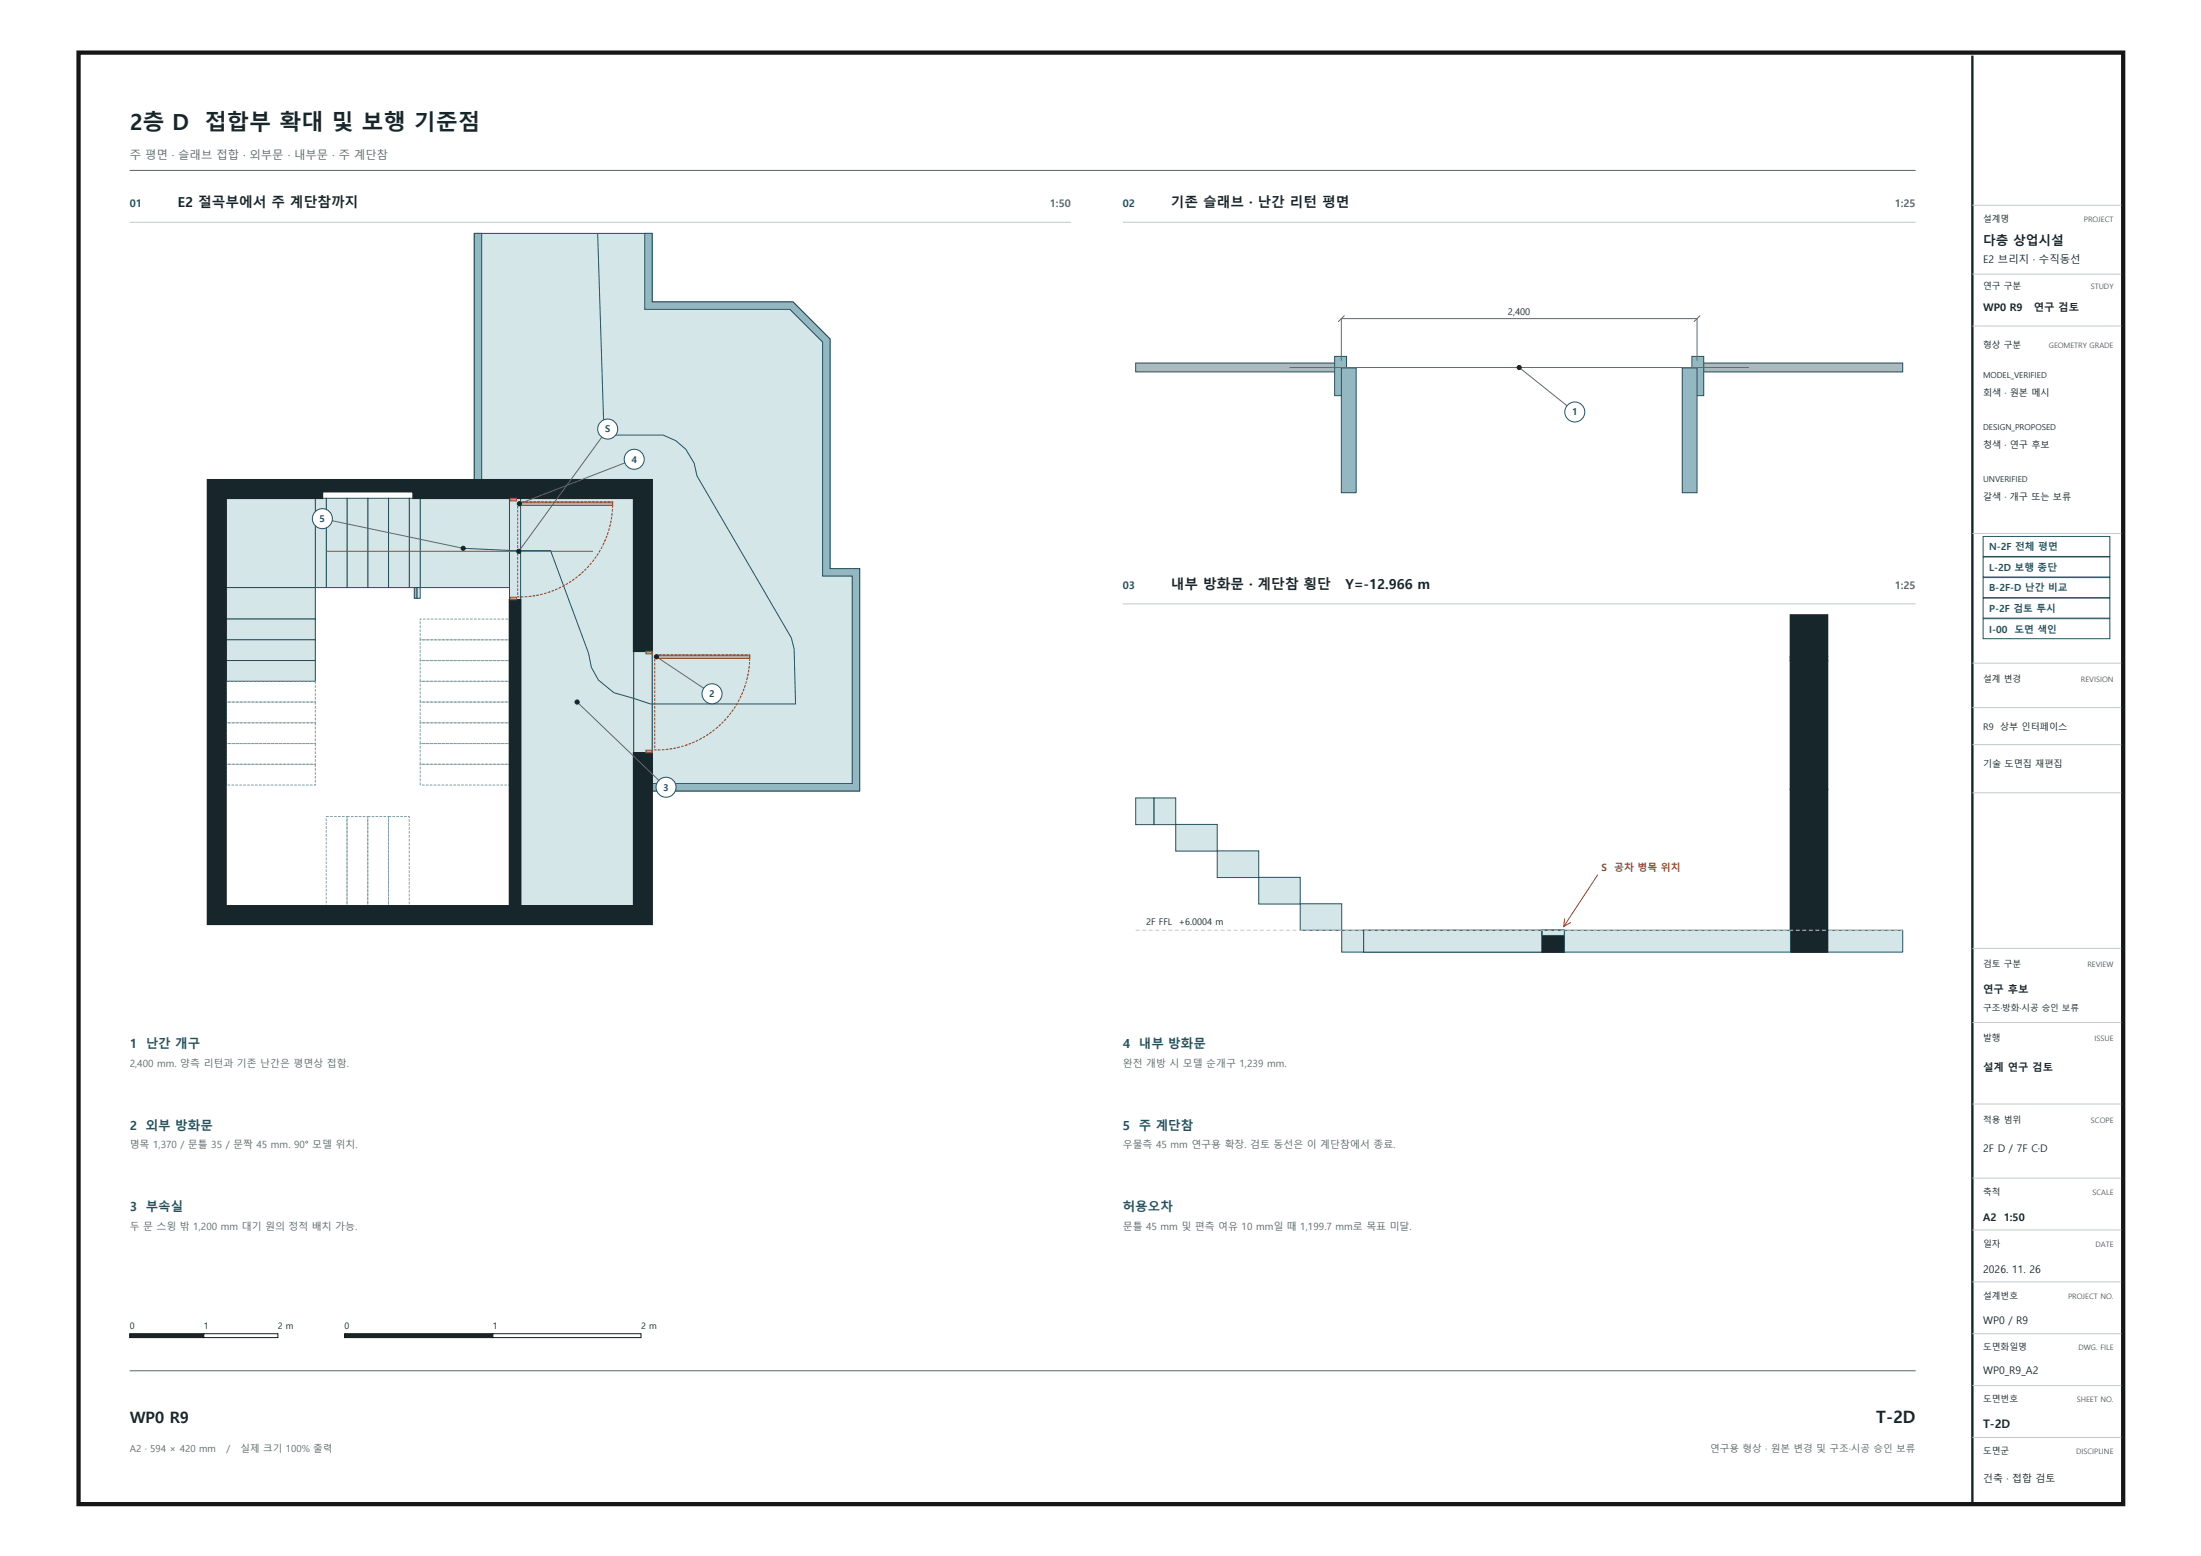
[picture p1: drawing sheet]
<svg xmlns="http://www.w3.org/2000/svg" width="594mm" height="420mm" viewBox="0 0 594 420" stroke-linecap="round" stroke-linejoin="round" font-family="sans-serif">
<path d="M21.2 14.2h551.8v391.8h-551.8z" fill="none" stroke="#161616" stroke-width="1.2" stroke-linecap="butt"/>
<path d="M532.3 15v390.5" fill="none" stroke="#17262b" stroke-width=".65" stroke-linecap="butt"/>
<g fill="none" stroke="#c2c9c9" stroke-width=".27">
<path d="M532.3 55.4h40.2M532.3 74h40.2M532.3 88h40.2M532.3 144h40.2M532.3 179h40.2M532.3 191h40.2M532.3 201h40.2M532.3 214h40.2M532.3 256h40.2M532.3 276h40.2M532.3 298h40.2M532.3 318h40.2"/>
<path d="M532.3 332h40.2M532.3 346h40.2M532.3 360h40.2M532.3 374h40.2M532.3 388h40.2"/>
</g>
<path d="M35 46h482M35 370h482" fill="none" stroke="#5e696b" stroke-width=".28"/>
<g fill="#fff" stroke="#264f5c" stroke-width=".27">
<path d="M535.2 144.8h34.2v5.4h-34.2z"/>
<path d="M535.2 150.4h34.2v5.4h-34.2z"/>
<path d="M535.2 155.9h34.2v5.4h-34.2z"/>
<path d="M535.2 161.5h34.2v5.4h-34.2z"/>
<path d="M535.2 167h34.2v5.4h-34.2z"/>
</g>
<path d="M35 60h254" fill="none" stroke="#c2c9c9" stroke-width=".27"/>
<g fill="#d4e6e8" stroke="#264f5c" stroke-width=".27">
<path d="M113.4 134.5h24.1v24.1h-24.1z" fill-rule="evenodd"/>
<path d="M110.4 134.5h3v24.1h-3z" fill-rule="evenodd"/>
<path d="M112.5 158.6h.9v2.9h-.9z" fill-rule="evenodd"/>
<path d="M128 63h48v18.5h38l10 10v62h8v60h-56v-84h-48z" fill-rule="evenodd"/>
<path d="M171 175.8h5v27.4h-5z" fill-rule="evenodd"/>
<path d="M137.5 134.5h3v27.4h-3z" fill-rule="evenodd"/>
<path d="M140.5 134.5h30.5v110h-30.5z" fill-rule="evenodd"/>
<path d="M104.8 134.5h5.6v24.1h-5.6z" fill-rule="evenodd"/>
<path d="M99.3 134.5h5.5v24.1h-5.5z" fill-rule="evenodd"/>
<path d="M93.7 134.5h5.6v24.1h-5.6z" fill-rule="evenodd"/>
<path d="M88 134.5h5.7v24.1h-5.7z" fill-rule="evenodd"/>
<path d="M85.1 134.5h2.9v24.1h-2.9z" fill-rule="evenodd"/>
<path d="M61 134.5h24.1v24.1h-24.1z" fill-rule="evenodd"/>
<path d="M61 158.6h24.1v8.5h-24.1z" fill-rule="evenodd"/>
<path d="M61 167.1h24.1v5.6h-24.1z" fill-rule="evenodd"/>
</g>
<g fill="#94b8c2" stroke="#264f5c" stroke-width=".27">
<path d="M111.8 158.6h.7v2.9h-.7z" fill-rule="evenodd"/>
<path d="M174 63h2v18.5h38l10 10v62h8v60h-55.9v-2h53.9v-56h-8v-63.2l-8.8-8.8h-39.2z" fill-rule="evenodd"/>
<path d="M128 63h2v66.4h-2z" fill-rule="evenodd"/>
</g>
<g fill="#d4e6e8" stroke="#264f5c" stroke-width=".27">
<path d="M61 172.7h24.1v5.6h-24.1z" fill-rule="evenodd"/>
<path d="M61 178.3h24.1v5.6h-24.1z" fill-rule="evenodd"/>
</g>
<g fill="none" stroke="#809ea6" stroke-width=".27" stroke-dasharray=".7 .4" stroke-linecap="butt">
<path d="M113.4 178.3v-5.6h24.1v5.6h-24.1M113.4 172.7v-5.6h24.1v5.6h-24.1M85.1 183.9v5.6h-24.1v-5.6h24.1M85.1 189.5v5.6h-24.1v-5.6h24.1M85.1 195.1v5.6h-24.1v-5.6h24.1M113.4 195.1v-5.6h24.1v5.6h-24.1M113.4 189.5v-5.6h24.1v5.6h-24.1M113.4 183.9v-5.6h24.1v5.6h-24.1M85.1 200.7v5.6h-24.1v-5.6h24.1M85.1 206.3v5.6h-24.1v-5.6h24.1M113.4 211.9v-5.6h24.1v5.6h-24.1M113.4 206.3v-5.6h24.1v5.6h-24.1"/>
<path d="M113.4 200.7v-5.6h24.1v5.6h-24.1M88 220.4h5.7v24.1h-5.7v-24.1M93.7 220.4h5.6v24.1h-5.6v-24.1M99.3 220.4h5.5v24.1h-5.5v-24.1M104.8 220.4h5.6v24.1h-5.6v-24.1"/>
</g>
<path d="M56 129.5h120v46.3h-5v-41.3h-59.5v-1.8h-24.5v1.8h-26v110h110v-41.3h5v46.3h-120z" fill-rule="evenodd" fill="#17262b" stroke="#17262b" stroke-width=".42"/>
<g fill="#c9ab96" stroke="#914a2e" stroke-width=".27">
<path d="M174.3 175.8h1.7v.7h-1.7z" fill-rule="evenodd"/>
<path d="M174.3 202.5h1.7v.7h-1.7z" fill-rule="evenodd"/>
<path d="M177.2 176.8h25.1v.9h-25.1z" fill-rule="evenodd"/>
</g>
<path d="M137.5 161.9h3v82.6h-3z" fill-rule="evenodd" fill="#17262b" stroke="#17262b" stroke-width=".42"/>
<g fill="#c9ab96" stroke="#914a2e" stroke-width=".27">
<path d="M137.7 134.5h1.7v.7h-1.7z" fill-rule="evenodd"/>
<path d="M137.7 161.2h1.7v.7h-1.7z" fill-rule="evenodd"/>
<path d="M140.2 135.5h25.1v.9h-25.1z" fill-rule="evenodd"/>
</g>
<path d="M161.3 63l1.7 54.4h16a12.4 12.4 0 0 1 9.1 11.1l25.5 43.7 .7 3 .4 14.8h-39.1l-9.9-3-4.2-3.4-1.9-3.5-.8-3.8-10.2-27.7h-10.7l-12.9-.6" fill="none" stroke="#0d616e" stroke-width=".27"/>
<path d="M140.2 136v-.5h25.1l-.1 2.7-.3 2.6-.7 2.5-.9 2.5-2 3.9-1.6 2.1-1.7 2-2 1.7-2.1 1.6-2.3 1.3-2.4 1.1-2.5 .8-2.6 .5-4.4 .3v-25.1h.5M177.2 177.3v-.5h25.1l-.1 2.7-.3 2.6-.7 2.5-.9 2.5-2 3.9-1.6 2.1-1.7 2-2 1.7-2.1 1.6-2.3 1.3-2.4 1.1-2.5 .8-2.6 .5-4.4 .3v-25.1h.5" fill="none" stroke="#9c4729" stroke-width=".27" stroke-dasharray=".7 .4" stroke-linecap="butt"/>
<path d="M177.2 177.3l15 10" fill="none" stroke="#5e696b" stroke-width=".27"/>
<circle cx="177.2" cy="177.3" r=".56" fill="#17262b" stroke="#17262b" stroke-width=".27"/>
<circle cx="192.2" cy="187.3" r="2.7" fill="#fff" stroke="#264f5c" stroke-width=".27"/>
<path d="M155.8 189.5l23.9 23" fill="none" stroke="#5e696b" stroke-width=".27"/>
<circle cx="155.8" cy="189.5" r=".56" fill="#17262b" stroke="#17262b" stroke-width=".27"/>
<circle cx="179.8" cy="212.5" r="2.7" fill="#fff" stroke="#264f5c" stroke-width=".27"/>
<path d="M171.2 124l-31 12" fill="none" stroke="#5e696b" stroke-width=".27"/>
<circle cx="140.2" cy="136" r=".56" fill="#17262b" stroke="#17262b" stroke-width=".27"/>
<circle cx="171.2" cy="124" r="2.7" fill="#fff" stroke="#264f5c" stroke-width=".27"/>
<path d="M87 140l38 8" fill="none" stroke="#5e696b" stroke-width=".27"/>
<circle cx="125" cy="148" r=".56" fill="#17262b" stroke="#17262b" stroke-width=".27"/>
<circle cx="87" cy="140" r="2.7" fill="#fff" stroke="#264f5c" stroke-width=".27"/>
<path d="M303 60h214" fill="none" stroke="#c2c9c9" stroke-width=".27"/>
<g fill="#abbabd" stroke="#264f5c" stroke-width=".27">
<path d="M458 98h55.5v2.4h-55.5z" fill-rule="evenodd"/>
<path d="M306.5 98h55.5v2.4h-55.5z" fill-rule="evenodd"/>
</g>
<g fill="#94b8c2" stroke="#264f5c" stroke-width=".27">
<path d="M360.2 96.2h3.2v10.6h-3.2z" fill-rule="evenodd"/>
<path d="M456.6 96.2h3.2v10.6h-3.2z" fill-rule="evenodd"/>
<path d="M454 99.3h4v33.7h-4z" fill-rule="evenodd"/>
<path d="M362 99.3h4v33.7h-4z" fill-rule="evenodd"/>
</g>
<path d="M348 99.2h124M362 97.4v-11.4h96v11.4M362.8 85.1l-1.6 1.7M410 99.2l15 12M458.8 85.1l-1.6 1.7" fill="none" stroke="#5e696b" stroke-width=".27"/>
<circle cx="410" cy="99.2" r=".56" fill="#17262b" stroke="#17262b" stroke-width=".27"/>
<circle cx="425" cy="111.2" r="2.7" fill="#fff" stroke="#264f5c" stroke-width=".27"/>
<path d="M88 148.8h72" fill="none" stroke="#9c4729" stroke-width=".27"/>
<path d="M164 115.8l-24 33" fill="none" stroke="#5e696b" stroke-width=".27"/>
<circle cx="140" cy="148.8" r=".56" fill="#17262b" stroke="#17262b" stroke-width=".27"/>
<circle cx="164" cy="115.8" r="2.7" fill="#fff" stroke="#264f5c" stroke-width=".27"/>
<path d="M303 163h214" fill="none" stroke="#c2c9c9" stroke-width=".27"/>
<g fill="#d4e6e8" stroke="#264f5c" stroke-width=".27">
<path d="M368 251.1h48.2v5.9h-48.2z" fill-rule="evenodd"/>
<path d="M368 251.1h48.2v5.9h-48.2z" fill-rule="evenodd"/>
<path d="M362.1 251.1h5.9v5.9h-5.9z" fill-rule="evenodd"/>
<path d="M350.9 244h11.2v7.1h-11.2z" fill-rule="evenodd"/>
<path d="M339.7 236.8h11.2v7.2h-11.2z" fill-rule="evenodd"/>
<path d="M328.5 229.7h11.2v7.2h-11.2z" fill-rule="evenodd"/>
<path d="M317.3 222.5h11.2v7.2h-11.2z" fill-rule="evenodd"/>
<path d="M311.4 215.4h5.9v7.2h-5.9z" fill-rule="evenodd"/>
<path d="M306.5 215.4h4.9v7.2h-4.9z" fill-rule="evenodd"/>
<path d="M493.2 251.1h20.3v5.9h-20.3z" fill-rule="evenodd"/>
</g>
<g fill="#17262b" stroke="#17262b" stroke-width=".42">
<path d="M483.2 251.1h10v5.9h-10z" fill-rule="evenodd"/>
<path d="M416.2 251.1h6v5.9h-6z" fill-rule="evenodd"/>
<path d="M483.2 213.1h10v38h-10z" fill-rule="evenodd"/>
<path d="M483.2 178.3h10v34.8h-10z" fill-rule="evenodd"/>
<path d="M483.2 177.4h10v.9h-10z" fill-rule="evenodd"/>
<path d="M483.2 166h10v11.4h-10z" fill-rule="evenodd"/>
</g>
<g fill="#d4e6e8" stroke="#264f5c" stroke-width=".27">
<path d="M416.2 251.1h6v1.4h-6z" fill-rule="evenodd"/>
<path d="M422.2 251.1h61v5.9h-61z" fill-rule="evenodd"/>
</g>
<path d="M306.5 251.1h207" fill="none" stroke="#c2c9c9" stroke-width=".27" stroke-dasharray="1.1 .7" stroke-linecap="butt"/>
<path d="M308.8 247h21.9v3.5h-21.9z" fill="#fff"/>
<path d="M431.2 236.1l-9.2 14M422.3 247.9l-.3 2.2 1.9-1.1" fill="none" stroke="#9c4729" stroke-width=".27"/>
<path d="M35 360h20v1h-20z" fill="#17262b" stroke="#161616" stroke-width=".27"/>
<path d="M55 360h20v1h-20z" fill="#fff" stroke="#161616" stroke-width=".27"/>
<path d="M93 360h40v1h-40z" fill="#17262b" stroke="#161616" stroke-width=".27"/>
<path d="M133 360h40v1h-40z" fill="#fff" stroke="#161616" stroke-width=".27"/>
<g font-size="6" fill="#17262b">
<text x="35" y="35">2층 D</text>
<text x="55.3" y="35">접합부 확대 및 보행 기준점</text>
</g>
<text font-size="4.6" fill="#17262b" x="506.4" y="384">T-2D</text>
<text font-size="4.2" fill="#17262b" x="35" y="384">WP0 R9</text>
<g font-size="3.7" fill="#17262b">
<text x="48" y="56">E2 절곡부에서 주 계단참까지</text>
<text x="316" y="56">기존 슬래브 · 난간 리턴 평면</text>
<text x="316" y="159">내부 방화문 · 계단참 횡단</text>
<text x="363.1" y="159">Y=-12.966 m</text>
</g>
<text font-size="3.4" fill="#17262b" x="535.2" y="66">다층 상업시설</text>
<g font-size="3.4" fill="#264f5c">
<text x="35" y="283">1</text>
<text x="39.3" y="283">난간 개구</text>
<text x="303" y="283">4</text>
<text x="307.3" y="283">내부 방화문</text>
<text x="35" y="305">2</text>
<text x="39.3" y="305">외부 방화문</text>
<text x="303" y="305">5</text>
<text x="307.3" y="305">주 계단참</text>
<text x="35" y="327">3</text>
<text x="39.3" y="327">부속실</text>
<text x="303" y="327">허용오차</text>
</g>
<text font-size="3.2" fill="#17262b" x="535.2" y="385.5">T-2D</text>
<text font-size="3.1" fill="#5e696b" x="35" y="43">주 평면 · 슬래브 접합 · 외부문 · 내부문 · 주 계단참</text>
<g font-size="2.8" fill="#264f5c">
<text x="35" y="56">01</text>
<text x="303" y="56">02</text>
<text x="303" y="159">03</text>
</g>
<g font-size="2.8" fill="#5e696b">
<text x="283.4" y="56">1:50</text>
<text x="511.4" y="56">1:25</text>
<text x="511.4" y="159">1:25</text>
</g>
<g font-size="2.8" fill="#17262b">
<text x="535.2" y="71">E2 브리지 · 수직동선</text>
<text x="535.2" y="84">WP0 R9</text>
<text x="548.9" y="84">연구 검토</text>
<text x="535.2" y="268">연구 후보</text>
<text x="535.2" y="289">설계 연구 검토</text>
<text x="535.2" y="311">2F D / 7F C·D</text>
<text x="535.2" y="329.5">A2</text>
<text x="540.8" y="329.5">1:50</text>
<text x="535.2" y="343.6">2026. 11. 26</text>
<text x="535.2" y="357.5">WP0 / R9</text>
<text x="535.2" y="371">WP0_R9_A2</text>
</g>
<g font-size="2.7" fill="#9c4729">
<text x="432.2" y="235.1">S</text>
<text x="435.6" y="235.1">공차 병목 위치</text>
</g>
<g font-size="2.7" fill="#5e696b">
<text x="35" y="288">2,400 mm. 양측 리턴과 기존 난간은 평면상 접함.</text>
<text x="303" y="288">완전 개방 시 모델 순개구 1,239 mm.</text>
<text x="35" y="310">명목 1,370 / 문틀 35 / 문짝 45 mm. 90° 모델 위치.</text>
<text x="303" y="310">우물측 45 mm 연구용 확장. 검토 동선은 이 계단참에서 종료.</text>
<text x="35" y="332">두 문 스윙 밖 1,200 mm 대기 원의 정적 배치 가능.</text>
<text x="303" y="332">문틀 45 mm 및 편측 여유 10 mm일 때 1,199.7 mm로 목표 미달.</text>
</g>
<text font-size="2.7" fill="#17262b" x="535.2" y="400">건축 · 접합 검토</text>
<g font-size="2.6" fill="#264f5c">
<text x="536.8" y="148.5">N-2F 전체 평면</text>
<text x="536.8" y="154.1">L-2D 보행 종단</text>
<text x="536.8" y="159.7">B-2F-D 난간 비교</text>
<text x="536.8" y="165.2">P-2F 검토 투시</text>
<text x="536.8" y="170.7">I-00</text>
<text x="543.6" y="170.7">도면 색인</text>
</g>
<g font-size="2.6" fill="#5e696b">
<text x="35" y="392">A2 · 594 × 420 mm</text>
<text x="61.1" y="392">/</text>
<text x="64.9" y="392">실제 크기 100% 출력</text>
<text x="461.5" y="392">연구용 형상 · 원본 변경 및 구조·시공 승인 보류</text>
</g>
<g font-size="2.5" fill="#17262b">
<text x="407" y="84.9">2,400</text>
<text x="535.2" y="107">회색 · 원본 메시</text>
<text x="535.2" y="121">청색 · 연구 후보</text>
<text x="535.2" y="135">갈색 · 개구 또는 보류</text>
<text x="535.2" y="197">R9</text>
<text x="539.8" y="197">상부 인터페이스</text>
<text x="535.2" y="207">기술 도면집 재편집</text>
<text x="309.3" y="249.8">2F FFL</text>
<text x="318.1" y="249.8">+6.0004 m</text>
</g>
<g font-size="2.5" fill="#264f5c">
<text x="424.3" y="112.1">1</text>
<text x="163.3" y="116.7">S</text>
<text x="170.4" y="124.9">4</text>
<text x="86.3" y="140.9">5</text>
<text x="191.4" y="188.2">2</text>
<text x="179" y="213.4">3</text>
</g>
<g font-size="2.4" fill="#17262b">
<text x="535.2" y="60">설계명</text>
<text x="535.2" y="78">연구 구분</text>
<text x="535.2" y="94">형상 구분</text>
<text x="535.2" y="184">설계 변경</text>
<text x="535.2" y="261">검토 구분</text>
<text x="535.2" y="281">발행</text>
<text x="535.2" y="303">적용 범위</text>
<text x="535.2" y="322.5">축척</text>
<text x="535.2" y="336.7">일자</text>
<text x="535.2" y="350.5">설계번호</text>
<text x="35" y="358.7">0</text>
<text x="55" y="358.7">1</text>
<text x="75" y="358.7">2 m</text>
<text x="93" y="358.7">0</text>
<text x="133" y="358.7">1</text>
<text x="173" y="358.7">2 m</text>
<text x="535.2" y="364.5">도면화일명</text>
<text x="535.2" y="378.5">도면번호</text>
<text x="535.2" y="392.5">도면군</text>
</g>
<text font-size="2.3" fill="#17262b" x="535.2" y="273">구조·방화·시공 승인 보류</text>
<g font-size="2.2" fill="#17262b">
<text x="535.2" y="102">MODEL_VERIFIED</text>
<text x="535.2" y="116">DESIGN_PROPOSED</text>
<text x="535.2" y="130">UNVERIFIED</text>
</g>
<g font-size="2" fill="#525457">
<text x="562.4" y="60">PROJECT</text>
<text x="564.2" y="78">STUDY</text>
<text x="552.9" y="94">GEOMETRY GRADE</text>
<text x="561.6" y="184">REVISION</text>
<text x="563.4" y="261">REVIEW</text>
<text x="565.2" y="281">ISSUE</text>
<text x="564.3" y="303">SCOPE</text>
<text x="564.7" y="322.5">SCALE</text>
<text x="565.5" y="336.7">DATE</text>
<text x="558.1" y="350.5">PROJECT NO.</text>
<text x="560.9" y="364.5">DWG. FILE</text>
<text x="560.5" y="378.5">SHEET NO.</text>
<text x="560.3" y="392.5">DISCIPLINE</text>
</g>
</svg>
